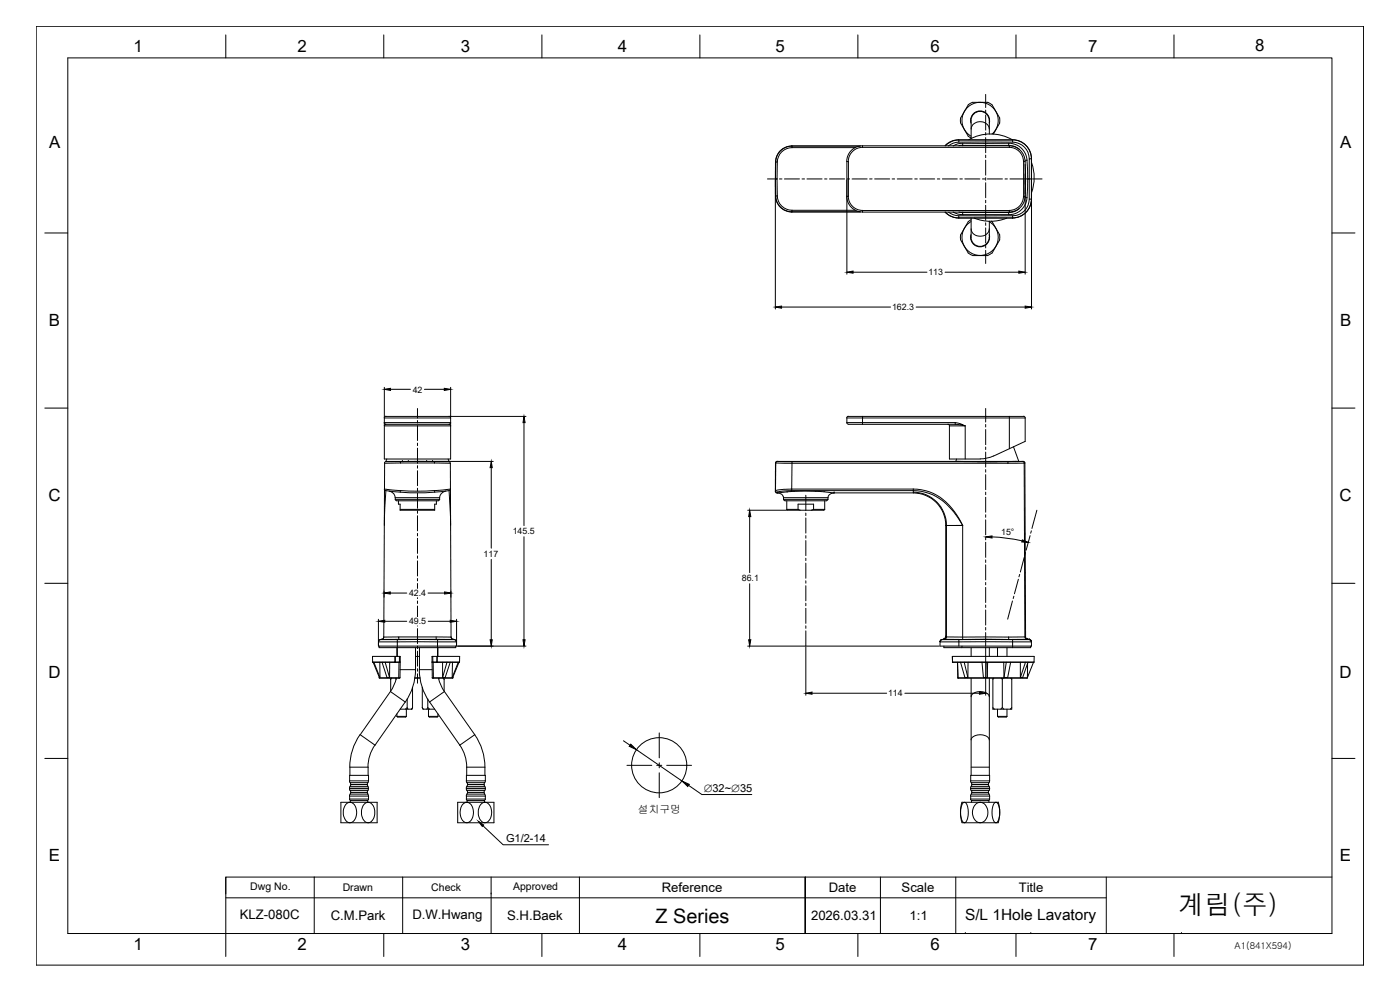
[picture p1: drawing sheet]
<svg xmlns="http://www.w3.org/2000/svg" width="420mm" height="297mm" viewBox="0 0 420 297" stroke-linecap="round" stroke-linejoin="round" font-family="sans-serif">
<!-- layer: FORM -->
<g fill="none" stroke="#000" stroke-width=".3">
<path d="M10.9 7.9h398.3v281.7h-398.3zM20.3 17.4h379.4v262.7h-379.4zM67.8 10.5v6.9M115.2 10.5v6.9M162.6 10.5v6.9M210 10.5v6.9M257.5 10.5v6.9M304.9 10.5v6.9M352.3 10.5v6.9M13.4 69.9h6.9M399.7 69.9h6.9M13.4 122.4h6.9"/>
<path d="M399.7 122.4h6.9M13.4 175h6.9M399.7 175h6.9M13.4 227.6h6.9M399.7 227.6h6.9M67.8 263.2v5M67.8 269.4h264.2M94.3 263.2h-26.5v23.8M94.3 263.2h305.4M94.3 263.2v16.9M120.8 263.2v16.9M147.4 263.2v16.9"/>
<path d="M173.9 263.2v16.9M241.7 263.2v16.9v-16.9M241.7 263.2v16.9M264.2 263.2v16.9M286.8 263.2v16.9M332 263.2v16.9M115.2 280.1v6.9M162.6 280.1v6.9M210 280.1v6.9M257.5 280.1v6.9M289.7 280.1h.1M304.9 280.1v6.9"/>
<path d="M309.4 280.1h.1M352.3 280.1v6.9M354.6 280.1h.1"/>
</g>
<!-- layer: TEXT -->
<path d="M147.4 268.2h.1" fill="none" stroke="#000" stroke-width=".3"/>
<!-- layer: 0 -->
<g fill="none" stroke="#000" stroke-width=".3">
<path d="M288.3 36.9l2.3 4 .8 .5M291.4 36.9a2.86 2.86 0 0 1 2.7-3.6 2.86 2.86 0 0 1 2.8 3.6M291.4 36.1a2.73 2.73 0 0 1 2.7-2.7 2.73 2.73 0 0 1 2.8 2.7v4.1M291.5 38.7a2.78 2.78 0 0 1 2.7-2.2 2.78 2.78 0 0 1 2.7 2.2M291.5 36.2v5.4M295.8 28.3v4M295.8 33v.8M295.8 34.5v4.5M295.8 39.8v.7M296.5 30.7l1.2 .7 2.3 4v1.5M296.5 30.7h-4.7l-1.2 .7-2.3 4v1.5M300 36.9l-1.9 3.4"/>
<path d="M230.3 53.7h2.9M232.7 54v38.7M232.7 58.8a4.9 4.9 0 0 0 4.9 4.8M232.7 48.6v10.2M232.7 48.6h.1M232.7 58.8h.1M232.8 58.8a4.8 4.8 0 0 0 4.9 4.8M232.8 48.6v10.2M233.2 53.7l.1 5.1M233.3 58.8a4.4 4.4 0 0 0 4.4 4.3M233.3 48.6l-.1 5.1M233.3 58.8h-.5"/>
<path d="M233.9 53.7h.8M235.4 53.7h4.5M237.6 43.8a4.9 4.9 0 0 0-4.9 4.8M237.6 43.8h.1M237.6 43.8h20.7M237.7 43.8a4.8 4.8 0 0 0-4.9 4.8M237.7 44.3a4.4 4.4 0 0 0-4.4 4.3h-.5M237.7 43.8v.5M237.7 44.3h19M240.7 53.7h.8M242.2 53.7h4.5M247.5 53.7h.7"/>
<path d="M248.9 53.7h4.6M254.2 48.5h.4v10.4h-.5a4.7 4.7 0 0 0 4.7 4.7M254.2 48.5v33.8M254.2 53.7h.8M254.6 58.9a4.3 4.3 0 0 0 4.2 4.2M255.7 53.7h4.6M258.8 43.7a4.7 4.7 0 0 0-4.7 4.8M258.8 44.2a4.3 4.3 0 0 0-4.2 4.3M258.9 43.7v.5M258.9 44.2h44M258.9 43.7h44M261 53.7h.7"/>
<path d="M262.5 53.7h4.5M267.7 53.7h.8M269.3 53.7h4.5M274.5 53.7h.8M276 53.7h4.5M281.3 53.7h.8M282.8 53.7h4.5M286.1 43.7l-.1 .1M287.7 41.9l-1.9 .4-1.2 .5-1 .9M287.8 42v.6a5.3 5.3 0 0 0-3.2 1.1h.1M287.8 42.6h16.1M287.8 42h16.1"/>
<path d="M288.1 53.7h.7M288.9 43.6l-1.1 .1M288.9 43v.7M288.9 43.6h13.8M289.5 53.7h4.6M290.7 42a13.1 13.1 0 0 1 13.1 0M294.8 53.7h.8M295.8 41.3v4.5M295.8 46.5v.8M295.8 48.1v4.4M295.8 53.3v.8M295.8 54.8v4.5"/>
<path d="M296.3 53.7h4.5M297.7 40.2a5.4 5.4 0 0 0 .1-8.1 5.4 5.4 0 0 0-8 .8 5.4 5.4 0 0 0 1.6 7.9M301.6 53.7h.7M302.7 43.6h.2a4.6 4.6 0 0 1 3.1 1.2M302.7 43h-13.8l-1.4 .2-1.4 .5M302.7 43.6v-.6a5.4 5.4 0 0 1 5.5 5.1M302.7 43.6l-.1 .1M302.9 43.7a4.7 4.7 0 0 1 4.7 4.8M302.9 44.2a4.3 4.3 0 0 1 4.3 4.3M302.9 43.7v.5M303.1 53.7h4.5M303.9 42a5.7 5.7 0 0 1 5.6 5.6"/>
<path d="M303.9 41.9a5.7 5.7 0 0 1 5.7 5.7M303.9 42h-16.1a5.8 5.8 0 0 0-4.1 1.7M303.9 42v.6a5.1 5.1 0 0 1 5 5M303.9 42h.1M307.2 58.9a4.3 4.3 0 0 1-4.3 4.2M307.2 48.5h.5v33.8M307.2 58.9h.5M307.2 48.5v10.4M307.6 58.9a4.7 4.7 0 0 1-4.7 4.7M307.6 59.3h.6M307.7 49.3v8.8M307.7 52.2v1.5"/>
<path d="M307.7 53.7h1.8M307.7 53.7v1.6M308.2 48.1l.2 5.6-.2 5.6M308.2 59.3a5.4 5.4 0 0 1-5.5 5.1v-.6M308.2 48.1h-.6M308.9 59.7h.7a5.7 5.7 0 0 1-5.7 5.7M309.5 47.6v12.1a5.7 5.7 0 0 1-5.6 5.7M309.5 47.6h-.6v12.1a5.1 5.1 0 0 1-5 5v.7M309.5 47.6h.1M309.6 47.6v45.1M309.6 48.8a13.1 13.1 0 0 1 0 9M309.9 53.7h2.8"/>
<path d="M237.6 63.6h20.7M237.7 63.1v.5M237.7 63.6h20.3M237.7 63.1h19M237.7 63.6h-.1M258.9 63.6v-.4h44v.4M258.9 63.6h44M283.6 63.6l1 .9 1.2 .6 1.9 .3M283.7 63.6a5.4 5.4 0 0 0 4.1 1.8v-.7a5.4 5.4 0 0 1-3.1-1M286.1 63.6l1.4 .6 1.4 .2M287.8 63.6l1.1 .2M287.8 64.7h16.1"/>
<path d="M287.8 65.4h16.1M288.3 71.9l2.3 4 1.2 .7M288.3 70.5v1.4M288.9 64.4h13.8M288.9 63.6v.2M291.4 70.4a2.86 2.86 0 0 0 2.7 3.7 2.86 2.86 0 0 0 2.8-3.7M291.4 66.5a5.4 5.4 0 0 0-1.4 8.2 5.4 5.4 0 0 0 8.3 0 5.4 5.4 0 0 0-1.4-8.2M291.4 66l-.8 .5-2.3 4M291.5 68.6a2.78 2.78 0 0 0 2.7 2.3 2.78 2.78 0 0 0 2.7-2.3M291.5 65.4v5.8M291.8 76.7h4.7M295.8 60.1v.7"/>
<path d="M295.8 61.6v4.5M295.8 66.9v.7M295.8 68.4v4.5M295.8 73.6v.8M295.8 75.1v4M296.9 66.4v4.8a2.73 2.73 0 0 1-2.8 2.7 2.73 2.73 0 0 1-2.7-2.7M297.5 66.3l2.5 4.2M300 70.5v1.4M300 71.9l-2.3 4-1.2 .7M302.2 65.4a13.1 13.1 0 0 1-9.8 0M302.6 63.6l.1 .2M302.7 63.8h-13.8v.6"/>
<path d="M303.9 65.4h-16.1M303.9 65.4h.1M306 62.5a4.5 4.5 0 0 1-3.3 1.3M234.6 92.1h32.7M256 81.7h22.2M274.9 92.1h32.8M283.6 81.7h22.2M115.3 116.2v8.9M117.2 116.8h6M127.4 116.8h5.9M135.2 116.2v8.9M115.3 125.4v12.3h19.9v-12.3"/>
<path d="M115.3 125.4h19.9M115.5 127.4l19.3-.1 .4 .5h-19.9zM115.8 124.9l-.5 .5M115.8 127.3l-.5-.5h19.9l-.4 .5M115.8 124.9h19l.4 .5M115.9 138.5l-.5 .5M115.9 138.5h18.8l.4 .5M116.1 137.7l-.3 .7h32.2M117.9 138.4v.1M118 138.4v.1M120.2 138.9h10.2M120.2 138.9l-4.8 .1-.2 52.1"/>
<path d="M120.2 138.4v.5M120.8 138.4h.1M122.5 138.4h.1M125.3 122.6v2.8M125.3 126.2v.7M125.3 127.7v4.5M125.3 132.9v.8M125.3 134.5v4.5M125.3 139.7v.8M128 138.4h.1M129.8 138.4h.1M130.4 138.9l4.8 .1 .2 52.1"/>
<path d="M130.4 138.4v.5M132.6 138.4v.1M134.5 137.7l.3 .7M135.1 124.9h22.7M157.3 126.8v30.9M232.7 138.9l.3-.5h74.3l.3 .5M232.7 138.9v8.5M232.7 138.9h.1M232.8 138.9l69.7 .1M232.8 138.9l-.1 8.3M233.3 138.4h.1M233.3 138.4l4.4 .1"/>
<path d="M233.3 138.4l-.5 .5M237.7 138.5l-.1 8.2M237.7 138.5l69.2-.1 .5 .6M254.1 126.8l.5 .5M254.2 126.8h32.5M254.2 125.4h53.5M254.2 125.4v1.4M254.6 124.9l-.5 .5M254.6 124.9h52.6l.5 .5M254.6 127.3h32.1M258.9 124.9v2.4M284.4 127.3l.5 .5"/>
<path d="M284.9 127.8v9.9h9.3M284.9 127.8h4.8v9.9M286.7 126.8l1.5 .3 1.5 .7-3-.5M286.7 126.8v.5M287.1 137.7l-.3 .7M288.2 138.4l1.3 .1M289.5 138.4v.1M290.5 138.4v.1M295.3 138.4v.1M295.8 122.6v4M295.8 127.4v.7M295.8 128.9v4.5"/>
<path d="M295.8 134.1v.8M295.8 135.7v4.4M297.3 138.4v.1M298.2 136.8l-2.3 .7-1.7 .2M302.1 138.4v.1M302.5 138.5v.5M302.9 124.9v9.7M303.1 138.4v.1M304.2 134l1.6 4.4M304.4 138.4l-14.9 .1M307.4 139h-4.9M307.4 139l.2 52.1h-4.9"/>
<path d="M307.6 138.9l.2 52.2M307.6 138.9l-.2 .1M307.7 125.4v7l-9.5 4.4M115.3 146.7l.5 .5 8.1 .7 5.4-.1 5.5-.6M115.4 146.7l4.7 .5M115.8 147.2l-.5 10.5M116.8 147.3l.5 .2a1.99 1.99 0 0 1 1.3 1.8M118.6 149.3v.5h13.3v-.5M118.6 149.3h13.3M118.6 149.8l.5 .5M119.6 150.3v1h.5v1.8h10.4v-1.8h.5v-1M120.1 152.8h10.4"/>
<path d="M120.1 147.2v.5M120.1 147.2l5.2 .2 5.1-.2M125.3 141.2v4.5M125.3 146.5v.7M125.3 148v4.5M125.3 153.3v.7M125.3 154.7v4.6M130.4 147.2l.1 .5M131.9 149.8l-.4 .5h-12.4M133.8 147.3l-.5 .2a2.11 2.11 0 0 0-1.4 1.8M134.7 147.2l.5-.5-4.8 .5M134.8 147.2l.4 10.5"/>
<path d="M147.4 140.3v24.2M224.4 153.1h11.7M225 155v16.8M232.7 147.4l.5 .5M232.7 147.2l.5 .5M232.7 147.2v.2M233.2 147.7v.2M233.3 147.9l1.3 .4 .5 1M233.3 147.9h.1M235.1 149.3v.5h13.4v-.5M235.1 149.3h13.4M235.1 149.8l.5 .5h12.4l.4-.5"/>
<path d="M236.1 152.8l.3 .3h10.9l.2-.3M236.1 152.8h3.4M236.1 150.3v2.5M237.6 147.2l-2.6 .1-1.8 .4M237.6 146.7l-4.9 .5M237.6 147.2h36.5a16.3 16.3 0 0 1 13.6 8.4l1.2 2.1M237.6 146.7v.5M237.6 146.7h36.5M239.5 152.8v-1.5h4.7v1.5M239.5 152.8l.6 .3M241.8 148.6v4.6M241.8 153.9v.8"/>
<path d="M241.8 155.4v4.5M244.2 152.8h3.3M244.2 152.8l-.7 .3M247.2 147.5h.3M247.2 147.6l-5.5-.3-8.5 .6M247.5 150.3v2.5M247.5 147.6l2.7 .3h23.9M250.3 147.9l-1.4 .5-.4 .9M250.3 147.9h.1M274.1 146.7v1.2M274.1 147.9a9.8 9.8 0 0 1 9.7 9.8M274.1 147.7a10 10 0 0 1 9.9 10v33.4"/>
<path d="M274.1 146.7a15.6 15.6 0 0 1 13.7 8.8l1.1 2.2M283.8 157.7v33.6v-.2M283.8 157.7h5.1h-2M288.9 157.7v34.2M295.8 140.9v.8M295.8 142.4v4.5M295.8 147.7v.7M295.8 149.2v4.5M295.8 154.4v.8M295.8 156v4.5M309.5 159.3l-.2 .7M311.2 153.1l-1.5 5.5"/>
<path d="M115.3 177.3v1.9M117.1 177.9h5M125.3 160v.8M125.3 161.5v4.5M125.3 166.8v.7M125.3 168.3v4.5M125.3 173.6v.7M125.3 175.1v4.5M128.5 177.9h4.9M135.3 177.3v1.9M147.4 167.8v24.2M157.3 161.1v30.9"/>
<path d="M225 175.1v16.9M241.8 160.7v.8M241.8 162.2v4.5M241.8 167.5v.7M241.8 169v4.5M241.8 174.3v.7M241.8 175.7v4.6M295.8 161.2v.8M295.8 162.7v4.5M295.8 168v.8M295.8 169.5v4.5M295.8 174.8v.7"/>
<path d="M295.8 176.2v4.6M297.7 161.1l4.5 .4 4.5 .8M304.3 178.9l-.2 .7M305.6 173.8l-1.2 4.4M306 172.4l-.2 .7M307.4 167.3l-1.2 4.3M307.7 165.8l-.1 .7M309.1 160.7l-1.1 4.4M111.8 198.6l.1 .1M112 198.7l1.9 4.6h.1v-4.6M112.2 198.7l1.8 4.6M113.6 185.8v7.8"/>
<path d="M113.8 193.9v.4h23v-.4M114.2 191.9h.3M114.2 191.9l-.5 .4-.1 1.6h23.4l-.1-1.6-.5-.4M114.2 191.9h.1M114.7 198.7l1.4 4.6h.8M115.2 191.1l-.2 .4-.4 .3M115.2 191.1l-.2 .5-.5 .3M115.2 191.1h4.5v.7M115.5 186.4h6.6M115.6 198.7l1.3 4.6M117 198.7l-.1 4.6M118.5 198.6h.1"/>
<path d="M118.5 198.6h-6.7v-1.7h8.3l-.1 6.5h-6.2v-.2M118.5 196.9v1.7M118.5 198.6l.1 .1M118.6 198.6h.1M118.6 198.6h1.3M118.6 196.9v1.8M119.1 194.3v2.6M119.2 192.6v4.3M119.2 192.6h12.1M119.2 191.9h-5l-.4 .2-.2 .5h5.6M119.2 191.9v.7M119.7 191.1h15.7"/>
<path d="M119.7 198.7v4.8M119.8 198.6h.1M119.9 196.9v1.8M120 198.6h.1M120.1 198.6l-8.2 .1M124.7 196.9h1.2M124.7 194.3v6.6M125.3 191.8l-10.8 .1M125.3 191.8l10.7 .1M125.3 180.3v.8M125.3 181.8v4.6M125.3 187.1v.7"/>
<path d="M125.3 188.6v4.5M125.3 193.9v.7M125.3 195.4v4.5M125.3 191.9h-6.1M125.3 191.9h6M125.9 194.3v6.6h3.8M128.5 186.4h6.6M129.6 198.6h8.3M129.7 198.6h1.4M129.9 196.9v1.8M130 198.7v4.8M130.9 191.1v.7"/>
<path d="M131.1 198.6v.1M131.1 198.6h.1M131.1 196.9v1.7M131.2 198.6h.1M131.2 198.6h6.7l.1-1.7h-8.3v6.5h6.2v-.2M131.2 196.9v1.7M131.2 198.6v.1M131.3 192.6v4.3M131.3 191.9h5l.5 .2 .2 .5h-5.7M131.3 191.9v.7M131.4 194.3v2.6M132.8 198.7v4.6"/>
<path d="M134.1 198.7l-1.3 4.6M135.1 198.7l-1.5 4.6h-.8M135.4 191.1l.1 .4 .5 .3M135.4 191.1l.1 .5 .5 .3M135.8 198.7l-.1 4.6M136 191.8l.4 .1M136 191.8v.1M136.4 191.9h-.1M137 185.8v7.8M137.3 193.9h20.5M137.5 198.7l-1.8 4.6M137.7 198.7l-1.8 4.6h-.2"/>
<path d="M224.4 193.9h57.4M241.8 181v.8M241.8 182.5v4.5M241.8 187.8v.7M241.8 189.3v4.6M241.8 194.2v14.4M282.1 192.5h.1M282.1 192.5v1.4h27.5l-.1-1.4M282.3 192.1l.4-.2-.4 .2-.2 .4zM282.7 191.9h.1M283.2 191.8l-.5 .1M283.2 191.8h.2z"/>
<path d="M283.2 191.8h.1M283.3 193.9v.4h26v-.4M283.4 191.7h.1M283.4 191.7l-.2 .1M283.5 191.7h-.1M283.5 191.7l-.3 .1M283.6 191.6l-.2 .1M283.7 191.5l-.1 .1M283.7 191.5l-.2 .2M283.7 191.4l-.1 .1M283.8 191.4l-.1 .1M283.8 191.3v.1"/>
<path d="M283.8 191.1h.1M283.8 191.1h.2M283.8 191.1v.2M284 191.1l-.1 .5-.5 .2 19.3 .1M284 191.1h18.7M285.8 196.9l.1 1.7-.1-1.7M285.8 196.9h24.6l-.1 1.7-24.4 .1M285.8 198.6l.1 .1M285.9 198.6h-.1M287.4 198.7l.1 4.7zM287.8 191.9h16.1M287.8 191.9h-5l-.5 .2-.2 .5h27.4"/>
<path d="M287.8 191.9v2M288.3 198.7l1.3 4.6h.9v-4.6M288.7 193.9v.4M289.4 198.7l1.1 4.6M291.5 194.3v2.6M294.7 198.7l.4 4.6h1.2M295.8 181.5v.8M295.8 183v4.6M295.8 188.3v.7M295.8 189.8v4.1M295.8 194.2v14.4M296.1 198.7l.2 4.6"/>
<path d="M296.4 198.7l-.1 4.6M296.9 194.3v2.6M299.4 194.3v2.6M301.2 198.7l.1 4.6M302 198.7l-.7 4.6M302.2 194.3v2.6M302.7 191.1v.8M303.3 198.7l-.9 4.6h-1.1M303.9 180.3l-1.5 5.5M303.9 191.9v2.4M303.9 191.9h5M306.2 198.7v4.6"/>
<path d="M307.7 198.7l-1.5 4.6M307.8 191.1l.2 .5M307.8 191.1h-.2v.3l.6 .4M308 191.6l.1 .1M308 191.7h.1M308 191.6v.1M308.1 191.7h.1M308.2 191.8h.2M308.2 191.7h.1M308.2 191.7l.2 .1M308.2 191.8l-5.5 .1M308.3 191.8h.1"/>
<path d="M308.4 199.1l-.1 4.2M308.4 191.8h.1M308.4 191.8l.4 .1M308.5 198.7l-1.6 4.6h-.7M308.6 191.8l.3 .1M308.9 191.9h.1M308.9 191.9l.5 .2 .1 .4M308.9 191.9l.6 .6M309.5 192.5h.1M310.2 198.7l-1.9 4.6M310.3 198.6l-24.4 .1M117.4 203.5l-.2 .3v3.5"/>
<path d="M118.7 203.5l.2 .2M118.8 203.7l.1 .1M118.9 203.5l-.8 2.4-.9 1.6M119.1 214.9l.3 .3h2.3l.2-.3M119.1 214.9h2.8M119.1 214.2v.7M120 203.4h-6.2M120 200.9h4.7M121.6 210.6l-4.4-3.1-9.1 12.9 4.5 3.2M121.6 210.6l-9 13M121.7 212.8l.5-.5 .3 .5M121.9 212.8v2.1"/>
<path d="M122.2 209.7v2.6M123.5 212.8h.1M123.8 206.2v6.1l-.2 .5h-3.5M124.5 203.5h1.6M124.5 203.4h1.6M124.7 200.9a17 17 0 0 1-3.1 9.7M125.3 200.6v.8M125.3 202.2v2.8M125.8 200.9a17 17 0 0 0 3.1 9.7M126.7 206.2v6.1l.3 .5h3.5M128.4 209.7v2.6M128.4 212.3l-.3 .5"/>
<path d="M128.4 212.3l.5 .5M128.6 214.9l.2 .3h2.4l.2-.3M128.6 214.9h2.8M128.6 212.8v2.1M128.9 210.6l9.1 13M128.9 210.6l4.5-3.1 9.1 12.9M129.7 203.4h6.2M131.4 214.2v.7M131.6 203.5l.8 2.4 1 1.6M131.8 203.5l-.1 .2M133.1 203.5l.2 .3v3.5M133.1 203.5h.1"/>
<path d="M243.7 208h22.4M271.6 208h22.3M287.5 203.4l.1 .1M287.6 203.5h20.7M291.5 209.1a2.89 2.89 0 0 1 3.9-1.4l1.1 .6 .4 .8M291.5 203.5v29.1M296.9 203.5v29.1M298 203.5v9.3h5.6v-9.3M298 212.3l.4 .5M298.3 203.5l-.3 .3M299.4 214.9l.2 .3h2.4l.2-.3M299.4 214.9h2.8"/>
<path d="M299.4 212.8v2.1M300.5 203.5l.3 .3 .3-.3M300.8 203.8v8.5M300.8 212.3l.5 .5M300.8 212.3l-.5 .5M302.2 212.8v2.1M303.3 203.5l.3 .3M303.6 212.3l-.4 .5M308.3 203.4l-.1 .1M308.3 203.3l-20.8 .1M104.9 236.6l.2 .6M104.9 234.3l.2 .5"/>
<path d="M104.9 239.7l.5 .5M104.9 238.9h5.7v.8h-5.7zM104.9 232.6h5.7v1.7h-5.7zM105.1 238.3l-.2 .5M105.1 235.9l-.2 .6M105.1 238.3h5.3M105.1 237.2h5.3M105.1 235.9h5.3M105.3 237.7l-.2 .5M105.3 235.3l-.2 .6M105.3 235.4h4.9M108 220.4a17 17 0 0 0-3 9.8"/>
<path d="M110.2 237.7l.2 .5M110.2 235.3l.4 1.2M110.4 238.3l.2 .5M110.4 234.8h-5.3l.2 .6M110.5 230.2h-5.5v2.4M110.5 230.2v2.4M110.6 236.6l-.4 1.1-4.9 .1-.2-.6M110.6 234.3l-.4 1.1M110.6 239.7l-.5 .5M110.6 236.5h-5.7v.2h5.7M110.6 236.5v.2M112.5 223.6a11.5 11.5 0 0 0-2.1 6.6"/>
<path d="M138 223.6a11.5 11.5 0 0 1 2.1 6.6M139.9 236.6l.4 1.1 5 .1 .4-1.2M139.9 238.8l.3-.5h5.3l.2 .5M139.9 234.3l.2 .5M139.9 239.7l.5 .5M140 238.9h5.7v.8h-5.7zM140 232.6h5.7v1.7h-5.7zM140.1 230.2h5.4M140.1 230.2v2.4M140.1 234.8l.2 .6M140.2 237.2h5.3M140.2 235.9h5.3"/>
<path d="M140.2 234.8h5.3M140.3 237.7l-.2 .5M140.3 235.3l-.4 1.2M140.3 235.4h5M142.5 220.4a17 17 0 0 1 3 9.8M142.5 220.4l-4.5 3.2M145.3 237.7l.2 .5M145.3 235.3l.4 1.2M145.5 234.8l-.2 .6M145.5 230.2v2.4M145.7 234.3l-.2 .5M145.7 239.7l-.5 .5"/>
<path d="M145.7 236.5h-5.7v.2h5.7M145.7 236.5v.2M291.3 236.6l.4 1.1 5 .1M291.3 238.8l.2-.5h5.3l.2 .5M291.3 234.3l.2 .5M291.3 239.7l.5 .5M291.3 238.9h5.7v.8h-5.7zM291.3 232.6h5.7v1.7h-5.7zM291.5 222a2.89 2.89 0 0 1 3.9-1.3l1.1 .5 .4 .8M291.5 230.2h5.4M291.5 234.8l.2 .6M291.5 237.2h5.3"/>
<path d="M291.5 235.9h5.3M291.5 234.8h5.3M291.7 237.7l-.2 .5M291.7 235.3l-.4 1.2M291.7 235.4h5M296.6 237.7l.2 .5M296.8 234.8a1.52 1.52 0 0 0 .2 1.7M297 236.6l-.4 1.1M297 234.3l-.2 .5M297 239.7l-.5 .5M297 236.5h-5.7v.2h5.7M297 236.5v.2"/>
<path d="M102.3 240.7h10.9v6.2h-10.9zM103.7 241.4a1.69 1.69 0 0 1 1.9-.6 1.69 1.69 0 0 1 1.2 1.5 3.6 3.6 0 0 1-1.5 4.5 2.5 2.5 0 0 1-2.3-3l.1-1zM105.1 240.7v-.5h5.2v.5M109.2 241.4a1.69 1.69 0 0 1 1.8-.6 1.69 1.69 0 0 1 1.3 1.5 3.6 3.6 0 0 1-1.6 4.5 2.5 2.5 0 0 1-2.2-3l.1-1zM137.4 240.7h10.8v6.2h-10.8zM138.8 241.4a1.69 1.69 0 0 1 1.8-.6 1.69 1.69 0 0 1 1.2 1.5 3.6 3.6 0 0 1-1.5 4.5 2.5 2.5 0 0 1-2.2-3l.2-1.5zM140.2 240.7v-.5h5.2v.5M144.3 241.4a1.69 1.69 0 0 1 1.8-.6 1.69 1.69 0 0 1 1.2 1.5 3.6 3.6 0 0 1-1.5 4.5 2.5 2.5 0 0 1-2.3-3l.1-1zM144.9 247.7l6.1 5.8h13.6M288.7 240.7h10.9a10.2 10.2 0 0 1 0 6.1h-10.9a10.1 10.1 0 0 1 0-6.1zM289 240.9l.7-.1a5.4 5.4 0 0 1 0 6h-.5a5.3 5.3 0 0 1-.2-5.9zM291.6 240.7v-.5h5.2v.5"/>
<path d="M292.8 241.4a2.12 2.12 0 0 1 2.2-.5 2.12 2.12 0 0 1 1.4 1.9 3.1 3.1 0 0 1-2.2 4.1 3.2 3.2 0 0 1-2-4.7zM298.5 240.9l.6-.1a5.4 5.4 0 0 1 0 6h-.4a5.3 5.3 0 0 1-.2-5.9z"/>
<circle cx="197.8" cy="229.6" r="8.3"/>
</g>
<g fill="#000" stroke="#000" stroke-width=".3">
<path d="M232.7 92.1l1.9-.3v.7zM254.2 81.7l1.8-.4v.7zM305.8 81.3l1.9 .4-1.9 .3zM307.7 91.8l1.9 .3-1.9 .4zM115.3 116.8l1.9-.3v.7zM133.3 116.5l1.9 .3-1.9 .4zM157.3 124.9l.3 1.9h-.6zM147.4 138.4l.3 1.9h-.6zM225 153.1l.3 1.9h-.6zM115.3 177.9l1.8-.3v.6zM133.4 177.6l1.9 .3-1.9 .3zM295.8 161.1l1.9-.3v.6z"/>
<path d="M306.8 162l1.8 .7-2-.1zM113.6 186.4l1.9-.3v.6zM135.1 186.1l1.9 .3-1.9 .3zM147.1 192h.6l-.3 1.9zM157 192h.6l-.3 1.9zM224.7 192h.6l-.3 1.9zM241.8 208l1.9-.3v.6zM293.9 207.7l1.9 .3-1.9 .3zM143.6 246.4l1.5 1.1-.4 .5z"/>
</g>
<g fill="#fff" stroke="#fff" stroke-width=".3">
<path d="M267.8 91v2.3l6.6-2.3zM267.8 93.3l6.6-2.3v2.3z"/>
<path d="M278.7 80.5v2.3l4.4-2.3zM278.7 82.8l4.4-2.3v2.3z"/>
<path d="M123.7 115.7v2.3l3.2-2.3zM123.7 118l3.2-2.3v2.3z"/>
<path d="M122.6 185.3v2.3l5.4-2.3zM122.6 187.6l5.4-2.3v2.3z"/>
<path d="M122.6 176.8v2.3l5.4-2.3zM122.6 179.1l5.4-2.3v2.3z"/>
<path d="M154 158.2v2.3l6.6-2.3zM154 160.5l6.6-2.3v2.3z"/>
<path d="M145.2 165v2.3l4.4-2.3zM145.2 167.3l4.4-2.3v2.3z"/>
<path d="M222.5 172.3v2.3l4.9-2.3zM222.5 174.6l4.9-2.3v2.3z"/>
<path d="M266.6 206.9v2.2l4.4-2.2zM266.6 209.1l4.4-2.2v2.2z"/>
<path d="M300.6 158.4v2.3l3.9-2.3zM300.6 160.7l3.9-2.3v2.3z"/>
</g>
<!-- layer: CENTER -->
<path d="M197.9 219.9v7.5M188.2 229.6h7.4M197.1 229.6h1.5M197.9 228.9v1.5M197.9 231.9v7.4M200.1 229.6h7.4" fill="none" stroke="#000" stroke-width=".3"/>
<!-- layer: DIM_ -->
<path d="M187.1 222.3l1.9 1.3M191 224.9l13.7 9.4M206.7 235.6l3.9 2.8h15" fill="none" stroke="#000" stroke-width=".3"/>
<path d="M211.1 235v2.9l14.8-2.9zM211.1 237.9l14.8-2.9v2.9z" fill="#fff" stroke="#fff" stroke-width=".3"/>
<path d="M189.3 223.3l1.7 1.6-2.2-1zM204.7 234.3l2.2 1-.5 .7z" fill="#000" stroke="#000" stroke-width=".3"/>
<text font-size="7.9" x="353.7" y="274.2">계림(주)</text>
<text font-size="6" x="196.8" y="276.9">Z Series</text>
<g font-size="5.1">
<text x="40.1" y="15.7">1</text>
<text x="89.3" y="15.7">2</text>
<text x="138.3" y="15.6">3</text>
<text x="185.4" y="15.7">4</text>
<text x="232.7" y="15.6">5</text>
<text x="279.2" y="15.7">6</text>
<text x="326.5" y="15.5">7</text>
<text x="376.7" y="15.4">8</text>
<text x="14.7" y="44.3">A</text>
<text x="402.2" y="44.3">A</text>
<text x="14.7" y="97.8">B</text>
<text x="402.2" y="97.8">B</text>
<text x="14.5" y="150.3">C</text>
<text x="402" y="150.3">C</text>
<text x="14.5" y="203.5">D</text>
<text x="402" y="203.5">D</text>
<text x="14.7" y="258.5">E</text>
<text x="402.1" y="258.5">E</text>
<text x="40.1" y="285.2">1</text>
<text x="89.3" y="285.2">2</text>
<text x="138.3" y="285.2">3</text>
<text x="185.4" y="285.2">4</text>
<text x="232.7" y="285.1">5</text>
<text x="279.2" y="285.2">6</text>
<text x="326.5" y="285">7</text>
</g>
<text font-size="4.6" x="289.6" y="275.9">S/L 1Hole Lavatory</text>
<g font-size="3.9">
<text x="198.6" y="267.7">Reference</text>
<text x="248.7" y="267.6">Date</text>
<text x="270.6" y="267.7">Scale</text>
<text x="305.7" y="267.6">Title</text>
<text x="72" y="275.6">KLZ-080C</text>
<text x="123.8" y="275.6">D.W.Hwang</text>
<text x="99.3" y="276.2">C.M.Park</text>
<text x="152.2" y="276.2">S.H.Baek</text>
<text x="243.4" y="276.2">2026.03.31</text>
<text x="273" y="276.2">1:1</text>
</g>
<g font-size="3.3">
<text x="211.2" y="237.6">∅32~∅35</text>
<text x="151.9" y="252.5">G1/2-14</text>
</g>
<g font-size="3.2">
<text x="191.5" y="243.9">설치구멍</text>
<text x="75.1" y="267.1">Dwg No.</text>
<text x="102.9" y="267.3">Drawn</text>
<text x="129.4" y="267.4">Check</text>
<text x="154" y="267.1">Approved</text>
</g>
<text font-size="2.8" x="370.5" y="284.7">A1(841X594)</text>
<g font-size="2.6">
<text x="278.6" y="82.6">113</text>
<text x="267.7" y="93.1">162.3</text>
<text x="123.9" y="117.8">42</text>
<text x="153.9" y="160.3">145.5</text>
<text x="300.5" y="160.5">15°</text>
<text x="145.1" y="167.1">117</text>
<text x="122.8" y="178.9">42.4</text>
<text x="222.6" y="174.4">86.1</text>
<text x="122.8" y="187.3">49.5</text>
<text x="266.5" y="208.9">114</text>
</g>
</svg>
